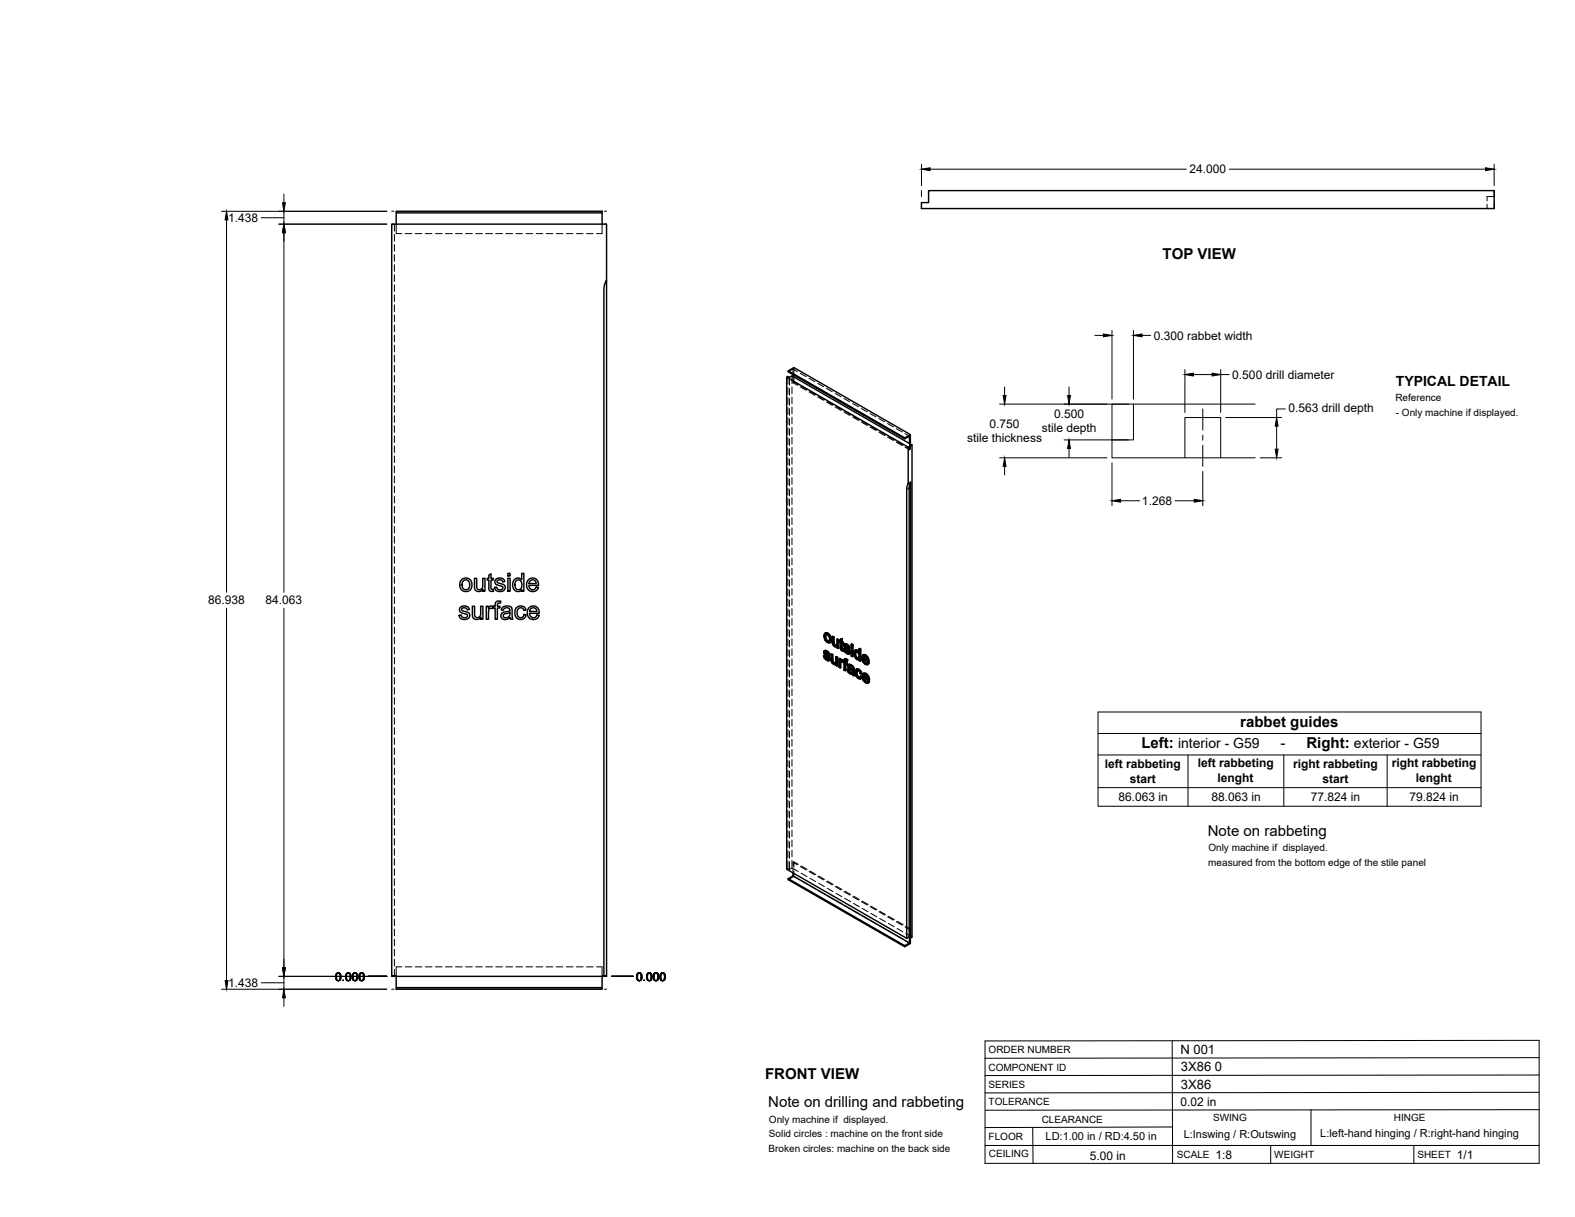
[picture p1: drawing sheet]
<svg xmlns="http://www.w3.org/2000/svg" width="559mm" height="432mm" viewBox="0 0 559 432" stroke-linecap="round" stroke-linejoin="round" font-family="sans-serif">
<!-- layer: Visible -->
<g fill="none" stroke="#000" stroke-width=".51">
<path d="M140.6 75.5v4M213.6 75.5h-73v-.5h73v4.5M329.5 67.6h200.6v6.4h-203.2v-2.1h2.6zM215.2 99.3v247.1h-1v-243.5l.4-2.2zM215.2 99.3v-19.8h-76.2v266.9h75.2M279.1 133.8l.4-.2 .6 .3 .9-.5 42.6 24.5v174.6l-.5 .2M279.7 131.6l2-1.2 41.3 23.8M281.3 132.9v.7M321 155.4l-41.3-23.8v.3l41.3 23.8M323 154.2l-2 1.2v.3l1.7-1v2.7M323 154.2v3.4M323.6 157.9l-1.4 .8"/>
<path d="M322.2 171.6v-12.9l-43.1-24.9v174.6l42.6 24.5M322.2 171.6l-.5 2v159.3M323.1 171.1l-.5 2v159.3l-.9 .5M323.1 171.1v161.6l-.5-.3M323.1 171.1l-.9 .5M163.3 215.5l1.4-.5a1.58 1.58 0 0 1 1.8 1.3l-.7 .1a1.03 1.03 0 0 0-1-.8 1.03 1.03 0 0 0-1 .8l2.1 .9a1.42 1.42 0 0 1 .6 1.8 1.42 1.42 0 0 1-1.8 .7l-1-.2-.6-.6-.2-.7 .7-.1a1.09 1.09 0 0 0 1.1 1 1.09 1.09 0 0 0 1.1-1l-1.8-.7a1.19 1.19 0 0 1-.7-2zM163.8 205.6l1-.5a2.32 2.32 0 0 1 2.6 3 2.32 2.32 0 0 1-3.8 1.1l-.4-1.1a2.74 2.74 0 0 1 .6-2.5zM164.3 206.2l1.3-.4 .9 .7 .1 1.7-.8 .9h-1.1l-.6-.6-.2-1.4zM167.6 215.1h.8v2.6a1.14 1.14 0 0 0 1.1 1.4 1.14 1.14 0 0 0 1-1.5v-2.5h.8v4.6h-.7v-.7a1.63 1.63 0 0 1-1.9 .8 1.63 1.63 0 0 1-1.1-1.8zM168.3 205.2h.8v2.6a1.14 1.14 0 0 0 1.2 1.4 1.14 1.14 0 0 0 1-1.5v-2.5h.8v4.6h-.7v-.7a1.63 1.63 0 0 1-2 .8 1.63 1.63 0 0 1-1.1-1.9zM172.5 215.1h.7v.7a1.1 1.1 0 0 1 1.8-.6l.7-.1v-.5a1.33 1.33 0 0 1 .6-1.3 1.33 1.33 0 0 1 1.4 0l-.1 .7a.71 .71 0 0 0-.8 0 .71 .71 0 0 0-.3 .7v.4h.9v.6h-.9v4h-.8v-4h-.7v-.4l-.2 .7a1.02 1.02 0 0 0-1.2 .1 1.02 1.02 0 0 0-.3 1.2v2.4h-.8zM173.4 204l.8-.4v1.6h.8v.6h-.8v3.1l.8 .2 .1 .7h-.6a1 1 0 0 1-1.1-1.4v-2.6h-.5v-.6h.5z"/>
<path d="M175.8 205.7l1.5-.6a1.58 1.58 0 0 1 1.8 1.3l-.8 .1a.99 .99 0 0 0-1-.8 .99 .99 0 0 0-.9 .8l2.7 1.3a1.69 1.69 0 0 1-.5 1.9 1.69 1.69 0 0 1-2 .1l-.6-.3-.5-.8v-.3l.7-.1a1.08 1.08 0 0 0 1.1 1 1.08 1.08 0 0 0 1.1-1.1l-2-.7a1.16 1.16 0 0 1-.6-1.8zM178.2 215.6l.7-.4 1-.2 1.5 .5 .5 4.2h-.8l-.1-.6a1.77 1.77 0 0 1-2 .8 1.77 1.77 0 0 1-1.3-1.7l.7-.9 1.6-.3a.68 .68 0 0 0 .9-.7 .68 .68 0 0 0-.9-.6 1.12 1.12 0 0 0-1.4 .8l-.8-.1zM178.7 218l2-.6a1.19 1.19 0 0 1-.6 1.7 1.19 1.19 0 0 1-1.6-.8zM180.2 205.2h.8v4.6h-.8zM180.2 203.4h.8v.9h-.8zM182.5 205.7a1.73 1.73 0 0 1 2.6 0v-2.3h.8v6.4h-.8v-.6a1.89 1.89 0 0 1-2.3 .4 1.89 1.89 0 0 1-.9-2.1zM183.1 206.1l.5-.3a1.86 1.86 0 0 1 1.6 1.4 1.86 1.86 0 0 1-.7 1.9l-.2 .1a1.78 1.78 0 0 1-1.7-1.2 1.78 1.78 0 0 1 .5-1.9zM183.3 215.6v-.1a1.94 1.94 0 0 1 3.3 1l-.8 .1a1.29 1.29 0 0 0-1.7-.8 1.29 1.29 0 0 0-.6 1.8l.1 .8 .7 .7a1.18 1.18 0 0 0 1.6-1.1l.8 .1-.4 .9a2.1 2.1 0 0 1-2.6 .6 2.1 2.1 0 0 1-1-2.5zM187.4 205.7a2.14 2.14 0 0 1 2.6-.4 2.14 2.14 0 0 1 1.1 2.4h-3.5l.2 .7a1.29 1.29 0 0 0 1.3 .9 1.29 1.29 0 0 0 1.1-1l.9 .1-.5 .9a2.34 2.34 0 0 1-3.2-.1 2.34 2.34 0 0 1-.2-3.2zM187.7 215.6a2.13 2.13 0 0 1 2.5-.4 2.13 2.13 0 0 1 1.1 2.4h-3.4l.1 .8a1.29 1.29 0 0 0 1.3 .8 1.29 1.29 0 0 0 1.2-1l.8 .1-.6 1-.9 .5a2.42 2.42 0 0 1-2.6-1.3 2.42 2.42 0 0 1 .5-2.9zM188.1 206.1l1.2-.3a1.23 1.23 0 0 1 .9 1.3h-2.5zM188.2 216.1l.7-.4 .9 .1 .5 .5 .2 .7h-2.6z"/>
<path d="M292.2 232.7l.4 .2M292.5 230.9l.9 .1M292.6 232.9l.2-.2 .2 .6-.2 .1zM292.7 231.6l.4 .3M292.7 231.8l1.5 1.1M292.7 224.7h1.1zM292.7 224.7l-.3 .4-.1 1 .8 1.5a.98 .98 0 0 0 1.5 .3M292.8 230.8l-.4 .2M292.8 225.9l.2 1M292.8 233.4l.5 .5 .6-.1M292.8 230.9l.6 .1 .6 .4M292.8 232.7l-.4-.2a1.18 1.18 0 0 0 .5 1.5l.7 .4 .6-.1"/>
<path d="M292.9 232l1.5 1.3M292.9 231.4v.1M292.9 231.7l-.2-.3 .7 .2 .4 .7 .4 .2M293 226.9l.2-.1 .6 .6-.3 .1zM293 233.3l.5 .4M293.1 230.8l-.8 .3v.6l1.5 1.7-.1 .6M293.2 225.1l-.2 .7M293.2 231.1l.5 .4 .3-.1 .3 .4M293.2 226.8l-.2-.9a.5 .5 0 0 1 .1-.8 .5 .5 0 0 1 .7 .4l.5 .8v.9l-.2 .4-.6-.1M293.3 233.9l.4 .1M293.5 224.8l.9 .9 .2-.1 .4 1.3M293.7 231.5l.4 .5 .2-.2 .1 .6-.2 .1-.1-.5"/>
<path d="M293.8 227.4l.3 .1M293.8 224.7l.8 .9M293.8 234h-.1M293.9 233l.3 .4 .2-.1 .2 .5M294.2 233.4l.1 .5 .3-.1-.2 .4M294.3 233.9l-.1 .4 .2-.1-.3 .2M294.4 225.7l.3 1.3 .3-.1-.2 .8M294.7 227l-.1 .9 .2-.2-.4 .3M294.9 232.1l.6 .1v2.3M295.3 225.9l.6 .1 .1 2.2M295.3 232.4v2.1h.2l.2 .4M295.3 234.6l.2 .4 .2-.1 .3 .3"/>
<path d="M295.5 235l.3 .3h.6M295.5 232.2l-.6-.1v2.6l.7 .9 .5 .2 .5-.1M295.7 226.1v2.2l.3-.1 .1 .4M295.7 228.3l.2 .4 .2-.1 .4 .3M295.8 235.3l.4 .1M295.9 228.7l.3 .4 .6-.1-.2 .2M295.9 226l-.6-.1v2.5l.7 1 .5 .2 .5-.2M296.2 229.1l.4 .1M296.4 235.3l-.2 .1M296.4 235.2l-.2 .2M296.5 233.1l.7 .1v3l-.3 .1v-3M296.6 235.7v.4l.3 .2"/>
<path d="M296.6 235.7l-.2 .1M296.9 226.8l.7 .1v3.1l-.2 .1v-3M297 229.4v.5l.4 .2M297 229.4l-.2 .1M297.2 233.2l-.7-.1-.1 2.1M297.6 226.9l-.7-.1v1.9l-.3 .5M297.6 233.7l1.6 .7M298 233.9v.5l.8-.3M298.2 234.8l.1 2.1-.2 .1v-1.6M298.2 227.3h-.4v.4l.4 .2v2.4l.6 .6h.5v-.4h-.5M298.2 226.8l.6-.2v1M298.3 233.8l-.7-.1v3l.5 .3"/>
<path d="M298.4 234.7h.1M298.5 234l-.3 .2M298.6 226.7v1.1l.7 .1M298.6 227.8l.7 .1-.3 .5v-.4M298.6 234.2l.4 .4M298.6 230.2l.5 .2M298.7 230.4l.6 .1M298.8 226.6l-.6 .2v.7l-.4-.2M298.8 228.3v1.8M298.9 235l-.6-.3v.6M299 228.4l-.4-.2v2h.3M299 230.6l.1 .5"/>
<path d="M299 234.5v.4l.4 .2v2.6l.5 .3M299 234.7l-.1 .3M299 234.9l-.1 .1M299.3 230.3l.4 .2M299.7 228.5l.8 .1M299.7 233.8h.7l.4 .3M299.7 230.5l.3-.2 .1 .6-.2 .1zM299.8 229.2l.4 .3M299.8 229.4l1.5 1.1M299.9 235l.7 .2-.2 .5v-.4M299.9 228.4l-.3 .2M299.9 233.7l-.3 .1"/>
<path d="M299.9 231l.5 .5h.6M299.9 228.5l.6 .1 .6 .4M300 230.3h-.7l.5 1.1 .8 .6 .7-.1M300 229.7l1.6 1.2M300 229v.1M300.1 229.3l-.3-.2 .7 .1 .4 .8 .4 .1M300.1 235.5v2.4l-.2 .1v-2.6l.5 .3M300.1 234.4v.5M300.1 233.9l.4 .3 .3-.1-.3 .5v-.4M300.1 230.9l.5 .5M300.2 228.4l-.6 .2-.2 .6 .3 .7 1.2 1.1-.1 .6M300.3 228.7l.5 .4 .3-.1 .3 .5"/>
<path d="M300.4 233.8l-.8 .1-.2 .8-.4-.2h.4M300.4 231.5l.4 .1M300.5 234.6a.31 .31 0 0 0-.4-.3 .31 .31 0 0 0-.2 .4v.3l.7 .2M300.8 229.1l.4 .5 .3-.1 .1 .5-.3 .1-.1-.5M300.9 237.1l.5-.1 1 .3M300.9 231.6h-.1M301 237.9l.2 .4 .2-.1 .4 .3M301.1 230.6l.2 .5 .3-.2 .1 .5M301.1 237.7l.3 .5M301.1 237l-.3 .2M301.2 238.3l.4 .4h.6M301.2 237.6l-.1 .1"/>
<path d="M301.2 235.8l.8 .1 .6 .4M301.3 237.6l.3 .1a.61 .61 0 0 1 .7 .2 .61 .61 0 0 1 0 .7l-.3 .2M301.3 237.6l-.2 .1M301.3 237.6v.1M301.3 231.1l.1 .4 .3-.1-.2 .4M301.4 236.3l-.3 .3a.8 .8 0 0 1 .9-.1 .8 .8 0 0 1 .4 1l-1.2-.4M301.4 237l-.7 .3v1l.9 .8h.8l.1 .4 .5 .3M301.4 231.5l-.1 .4 .2-.1-.3 .3M301.5 235.7l-.6 .2M301.6 238.7h.7M301.8 236.1l1.1 .6M302 229.7l.6 .1z"/>
<path d="M302 228.6l.6 .1zM302 229.7v3l.4 .3M302 228.6v.6l.4 .2M302 235.9l-.5-.2-.6 .2-.3 .4 .5 .3M302.3 236.5l.4 .4 .2-.2 .1 .5M302.6 229.8v3.1l-.2 .1v-3M302.6 228.7v.6l-.2 .1v-.6M302.7 236.9l.1 .4 .2-.1 .1 2M302.8 237.3v1.9h.3l.1 .4-.2 .2-.1-.4M303.4 232.1l.2 .9M303.4 230.7h.8l.5 .4M303.6 231.3l.7 .2 .4 .8v1.1l-.3 .3-.3-.1"/>
<path d="M303.6 231.3l-.2 .8 .2-.2 .2 1M303.6 233l.2-.1 .5 .6-.2 .1zM303.6 231.2v.1M303.7 230.6l-.4 .2M303.8 231.2l-.2 .7M303.8 238.8l.2 1 .2-.2 .6 .6M303.9 237.4l.9 .1 .7 .6M304 239.8l.5 .5h.6M304 230.8l.7 .4M304.2 237.3l-.5 .2M304.2 238l-.2 .7M304.2 230.7l-.5-.1a1.94 1.94 0 0 0 0 3.1 .73 .73 0 0 0 1.1 .3"/>
<path d="M304.3 233.5l.3 .1M304.5 237.6l.7 .7 .3-.2 .3 1-.2 .1-.4-.9M304.7 230.2l.7 .1v4.2l-.2 .1v-4.2M304.8 237.5l-.9-.1a2.17 2.17 0 0 0 .9 3.5h.5M304.8 234v.4l.4 .2M304.8 234l-.2 .1M305.2 240l.4 .3M305.4 230.3l-.4-.3-.3 .2v1.5l-.3-.5M305.6 239.2l-.4-.2-.4-.8-.6-.2a.44 .44 0 0 0-.3 .3 .44 .44 0 0 0 .2 .5l.1 .8M306.1 232.4h1.1l.8 .9M306.2 239h1.1l.9 .9M306.2 233.4l1.5 .8-.5-1a.52 .52 0 0 0-.6-.4 .52 .52 0 0 0-.4 .6l.2-.1 1.2 .6"/>
<path d="M306.3 239.9l1.5 .9-.4-1.1a.53 .53 0 0 0-.6-.3 .53 .53 0 0 0-.5 .5l.3-.1 1.2 .7M306.4 233.9l.2 .6M306.4 234.7l.6 .6 .6-.1M306.6 232.9l-.2 .4M306.7 239.4l-.1 .4M306.9 232.5l.9 .9 .2-.1 .4 1.3M307 235.3l.4 .1M307.1 239.1l.8 .9 .3-.1 .3 1.3M307.2 232.4l-.7-.2-.6 .4v1.8l.6 .9 .9 .6h.3l.6-.7M307.3 239l-.6-.2-.7 .4v1.7l.6 .9 .8 .6h.5l.6-.6M307.5 235.3l-.1 .1M307.7 235l.4 .4"/>
<path d="M307.8 233.4l.3 1.4 .3-.2-.3 .2M307.9 240l.4 1.3 .2-.1-.2 .1M308.1 234.9l-1.9-1.1 .2 .9 .2-.2 .6 .6M308.3 235.2l-.5 .6M308.3 235.2l-.4-.3-.5 .5M305.6 240.3l.3-.1-.6 .7zM305.9 240.2l-.5-.4-.4 .6-.5-.1M306.6 241.3l.5 .5h.6M306.6 240.5l.2 .6M307.1 241.8l.4 .1M307.6 241.9h-.1M307.8 241.6l.5 .3"/>
<path d="M308.3 241.5l-2-1.2 .3 1 .2-.2 .5 .6M308.5 241.8l-.5 .6M308.5 241.8l-.5-.3-.5 .4M281.3 309.7v1.1l-1.6 .9v.4l41.3 23.8v-.4l-41.3-23.8M281.3 310.8l41.4 23.8-1.7 .9M322.7 332.5v2.1M323 332.7v2.1l-2 1.1M140.6 346.4v4.6h73v-.6h-73M213.6 346.4v4"/>
</g>
<!-- layer: Hidden -->
<g fill="none" stroke="#000" stroke-width=".35">
<path d="M139.9 79.5v2.5M140.6 79.5v3.4h2M213.6 79.5v3.4h-2M527.6 72.5v1.5M530.1 69.7h-2.5v1.6M139.9 83.2v2.4M139.9 86.8v2.3M139.9 90.3v2.4M139.9 93.9v2.4M139.9 97.5v2.4M143.7 82.9h2.4M147.3 82.9h2.4"/>
<path d="M150.9 82.9h2.4M154.5 82.9h2.3M158 82.9h2.4M161.6 82.9h2.4M165.2 82.9h2.4M168.8 82.9h2.3M172.3 82.9h2.4M175.9 82.9h2.4M179.5 82.9h2.4M183 82.9h2.4M186.6 82.9h2.4M190.2 82.9h2.4"/>
<path d="M193.8 82.9h2.4M197.3 82.9h2.4M200.9 82.9h2.4M204.5 82.9h2.4M208 82.9h2.4M139.9 101v2.4M139.9 104.6v2.4M139.9 108.2v2.4M139.9 111.8v2.4M139.9 115.3v2.4M139.9 118.9v2.4M139.9 122.5v2.4"/>
<path d="M139.9 126v2.4M139.9 129.6v2.4M139.9 133.2v2.4M139.9 136.8v2.3M279.5 133.6v2.7M279.5 137.5v2.4M280.1 133.9v2.7M280.1 137.8v2.4M281 133.4v2.7M281 137.3v2.4M281.3 131v1.9M281.3 133.6v2.2"/>
<path d="M281.3 131l-1.6 .9M281.3 131l1.6 .9M281.7 135.6l-.4 .2 1.6 .9M281.7 130.4v2M281.7 133.6v2M281.7 135.6l1.5 .9M284 132.5l2 1.1M284 137.3l2 1.2M284.3 137.1l2 1.2M287 134.2l2.1 1.2M287 139.1l2.1 1.2M287.4 138.9l2 1.2"/>
<path d="M290.2 136l2 1.2M293.2 137.8l2.1 1.2M296.3 139.6l2.1 1.2M139.9 140.3v2.4M139.9 143.9v2.4M139.9 147.5v2.4M139.9 151v2.4M139.9 154.6v2.4M139.9 158.2v2.4M279.5 141.1v2.4M279.5 144.7v2.3M279.5 148.2v2.4"/>
<path d="M279.5 151.8v2.4M279.5 155.4v2.4M279.5 159v2.3M280.1 141.4v2.4M280.1 145v2.4M280.1 148.5v2.4M280.1 152.1v2.4M280.1 155.7v2.4M280.1 159.3v2.3M281 140.9v2.4M281 144.5v2.3M281 148v2.4"/>
<path d="M281 151.6v2.4M281 155.2v2.3M281 158.8v2.3M290.2 140.8l2 1.2M290.5 140.7l2 1.2M293.2 142.6l2.1 1.2M293.6 142.5l2 1.1M296.3 144.4l2.1 1.2M296.7 144.2l2 1.2M299.4 141.4l2.1 1.2M299.4 146.2l2.1 1.2M299.8 146l2 1.2"/>
<path d="M302.5 143.2l2.1 1.2M302.5 148l2.1 1.2M302.9 147.8l2 1.2M305.6 144.9l2.1 1.2M305.6 149.8l2.1 1.2M305.9 149.6l2.1 1.2M308.7 146.7l2.1 1.2M308.7 151.6l2.1 1.1M309 151.4l2.1 1.1M311.8 148.5l2.1 1.2M311.8 153.3l2.1 1.2M312.1 153.1l2.1 1.2"/>
<path d="M314.9 150.3l2.1 1.2M314.9 155.1l2.1 1.2M315.2 154.9l2.1 1.2M318 152.1l2.1 1.2M318 156.9l2.1 1.2M318.3 156.7l2.1 1.2M321.1 153.9l1.6 .8M321.1 158.7l1.6 .9M321.4 158.5l1.6 .9M322.7 157.4v2.2l.3-.2v-1.8M139.9 161.8v2.3M139.9 165.3v2.4"/>
<path d="M139.9 168.9v2.4M139.9 172.5v2.4M139.9 176.1v2.3M139.9 179.6v2.4M279.5 162.5v2.4M279.5 166.1v2.4M279.5 169.7v2.3M279.5 173.2v2.4M279.5 176.8v2.4M280.1 162.8v2.4M280.1 166.4v2.4M280.1 170v2.4"/>
<path d="M280.1 173.5v2.4M280.1 177.1v2.4M281 162.3v2.4M281 165.9v2.4M281 169.5v2.4M281 173v2.4M281 176.6v2.4M139.9 183.2v2.4M139.9 186.8v2.3M139.9 190.4v2.3M139.9 193.9v2.4M139.9 197.5v2.4"/>
<path d="M279.5 180.4v2.4M279.5 184v2.3M279.5 187.5v2.4M279.5 191.1v2.4M279.5 194.7v2.4M279.5 198.2v2.4M280.1 180.7v2.4M280.1 184.3v2.3M280.1 187.8v2.4M280.1 191.4v2.4M280.1 195v2.4M280.1 198.6v2.3"/>
<path d="M281 180.2v2.4M281 183.7v2.4M281 187.3v2.4M281 190.9v2.4M281 194.5v2.4M281 198v2.4M139.9 201.1v2.3M139.9 204.6v2.4M139.9 208.2v2.4M139.9 211.8v2.4M139.9 215.3v2.4M139.9 218.9v2.4"/>
<path d="M279.5 201.8v2.4M279.5 205.4v2.4M279.5 209v2.3M279.5 212.5v2.4M279.5 216.1v2.4M279.5 219.7v2.4M280.1 202.1v2.4M280.1 205.7v2.4M280.1 209.3v2.4M280.1 212.9v2.3M280.1 216.4v2.4M280.1 220v2.4"/>
<path d="M281 201.6v2.4M281 205.2v2.4M281 208.8v2.3M281 212.3v2.4M281 215.9v2.4M281 219.5v2.3M139.9 222.5v2.4M139.9 226.1v2.4M139.9 229.6v2.4M139.9 233.2v2.4M139.9 236.8v2.4M279.5 223.2v2.4"/>
<path d="M279.5 226.8v2.4M279.5 230.4v2.4M279.5 234v2.3M279.5 237.6v2.3M280.1 223.6v2.4M280.1 227.1v2.4M280.1 230.7v2.4M280.1 234.3v2.4M280.1 237.8v2.4M281 223.1v2.3M281 226.6v2.4M281 230.2v2.4"/>
<path d="M281 233.8v2.3M281 237.3v2.4M292.4 232.5l.3 1-.2 .1M292.5 231.3l.1 .4-.3 .2M292.5 230.9l-.3 .5M292.5 225.6l.4 1.3-.2 .1M292.6 231.7l.2 .5-.2 .1M292.7 230.8l-.4 .3M292.7 233.5l.8 .6-.2 .2M292.8 232.2l1.1 1-.1 .2M292.9 226.9l.9 .9-.3 .1M292.9 224.5l-.6 1.2"/>
<path d="M293 231.3l-.1 .1M293 231.3l.5 .1-.3 .1M293.2 225.1l-.2 .1M293.2 225.1h.6l-.3 .1M293.5 231.4l.4 .4-.3 .1M293.5 234.1l.5 .2-.2 .2M293.8 225.1l.5 .5-.2 .2M293.8 227.8l.6 .2-.2 .1M293.9 233.8h.1M293.9 231.8l.1 .4-.2 .1M294 233.3l.1 .3-.2 .1M294 233.8l-.2 .2"/>
<path d="M294 232.2l.4 .2M294.1 233.6l-.1 .2M294.3 234.3h-.3M294.3 227.4l-.2 .1M294.3 225.7l.2 1-.2 .1M294.5 226.7l-.4 .9M294.6 227.9l-.2 .1M295.1 232v2.3l-.2 .2M295.1 234.3l.1 .5-.2 .1M295.2 234.8l.3 .4-.2 .2M295.5 225.7v2.4l-.2 .1M295.5 228.1l.2 .5-.3 .1"/>
<path d="M295.5 235.2l.5 .4-.3 .1M295.7 228.6l.3 .4-.3 .1M296 229l.4 .3-.3 .1M296 235.6l.8-.1-.2 .2M296.4 229.3h.8l-.2 .1M296.4 235.3h.1M296.5 235.2l-.2 .2M296.6 235.6v.1M296.7 235.1l-.3 .2M296.7 232.9v1.9l-.3 .4M296.8 235.5l-.2 .6M296.8 236l.4 .2"/>
<path d="M296.8 229h.1M297 229l-.3 .1M297.1 228.9l-.3 .1M297.2 226.7v1.8l-.3 .5M297.2 229.3l-.2 .6M297.2 229.7l.4 .3M297.9 233.6v3l-.3 .1M297.9 236.6l.4 .3M298 227.6l.4 .2-.2 .1M298 227.2l-.2 .5M298.2 227.3l.2 .1M298.3 234.2v.1"/>
<path d="M298.4 227.8v2.3l-.2 .2M298.4 226.7l-.2 .8M298.4 230.1l.2 .4-.2 .1M298.5 234l-.5 .4M298.5 234.6l-.1 .1M298.5 234.5l.3 .1-.2 .1M298.6 228.2l.2-.2v.3M298.6 230.5l.4 .3-.2 .1M298.8 234.6l.3 .3M298.8 228l.5 .3M299 230.8l.3 .1M299 234.7l.3-.2-.2 .4"/>
<path d="M299.1 234.9h-.1M299.2 234.4l.1 .1M299.3 234.8l.4 .2-.3 .1M299.3 234.5l-.3 .4M299.3 234.4l-.3 .2M299.4 234.5l.3 .1M299.5 230.2l.3 .9-.2 .1M299.6 228.9l.1 .4-.3 .2M299.7 235v2.6l-.3 .1M299.7 228.6l-.3 .4M299.7 237.6l.4 .3M299.7 229.3l.3 .5-.3 .1"/>
<path d="M299.7 233.9v.7l-.3 .1M299.8 228.5l-.4 .2M299.8 233.7l-.3 .3M299.8 231.1l.8 .7-.2 .1M299.9 235.4l.2-.1v.2M300 234.4h.1M300 229.8l1.1 1.1-.2 .1M300.1 235.3l.5 .3M300.1 228.9l-.1 .1M300.1 228.9l.5 .1-.2 .2M300.2 234.3h.3l-.3 .2M300.5 234.3l.2 .2"/>
<path d="M300.6 229l.4 .4-.3 .1M300.6 231.8l.6 .2-.3 .1M300.8 237.5l.2 .7-.2 .2M300.9 237.1l-.3 .5M300.9 236.2l.4 .3M301 229.4l.1 .4-.2 .2M301 237l-.3 .3M301 238.2l.7 .7-.2 .1M301.1 235.8l-.5 .5M301.1 231.5h-.1M301.1 231.5l-.2 .1 .2-.1M301.1 230.9l.1 .3-.2 .2"/>
<path d="M301.1 235.7l-.3 .2M301.1 229.8l.5 .2M301.2 231.2l-.1 .3M301.3 236.3l.2-.1-.1 .1M301.3 237.5h.2zM301.3 237.5l-.1 .1M301.4 237.5l-.2 .1M301.4 231.9l-.2 .1M301.5 237.5l1.1 .3-.2 .1M301.5 236.2l.5 .1-.2 .1M301.7 238.9l.5 .1-.3 .2M302 236.3l.5 .5-.2 .1"/>
<path d="M302.2 239h.4l-.2 .1M302.2 229.6v3l-.2 .1M302.2 228.5v.5l-.2 .2M302.2 232.6l.4 .3M302.2 229l.4 .3M302.4 237.3l.2 .1M302.4 238.6l-.2 .1M302.5 236.8l.1 .5-.2 .1M302.5 238.5l-.2 .2M302.6 237.8l-.3 .8M302.6 237.3l-.2 .2M302.6 239l.1 .4-.2 .1"/>
<path d="M302.7 239.4l.5 .2M303.1 231.6l.2 1-.2 .1M303.3 230.9l-.4 .9M303.3 232.6l.4 .7-.2 .2M303.5 230.7l-.4 .3M303.6 238.4l.3 1.4-.2 .1M303.7 233.3l.6 .6-.3 .1M303.7 237.6l-.3 .9M303.8 231.2h.5l-.2 .1M303.8 231.2h-.2M303.8 231.2h.1M303.9 239.8l.9 .8-.3 .2"/>
<path d="M303.9 237.4l-.4 .4M304.2 238h-.2M304.2 237.9h.6l-.2 .2M304.3 233.9l.7-.1-.2 .2M304.3 231.2l.5 .5-.2 .2M304.7 231.2l.3 .3M304.8 237.9l.4 .4-.3 .1M304.8 233.5l-.2 .1M304.8 231.7l.2 1.1-.2 .1M305 230v1.5l-.3 .2M305 233.8l-.2 .6M305 234.2l.4 .3"/>
<path d="M305 232.8l-.4 .8M305.2 238.3l.2 .6-.2 .1M305.4 238.9l.4 .2M305.4 239.8l-.4 .6M305.9 233.3l.4 1.3-.2 .2M306.1 239.9l.3 1.3-.2 .1M306.2 233.8l.2-.1v.2M306.3 234.6l.9 .9-.2 .2M306.3 232.3l-.6 1.1M306.4 233.7l2 1.1M306.4 238.9l-.5 1.1M306.6 232.9h-.2"/>
<path d="M306.7 232.7l.5 .1-.2 .1M306.7 239.4h-.1M306.8 239.3l.5 .1-.2 .1M307.2 232.8l.5 .6-.2 .2M307.2 235.5l.7 .2-.2 .2M307.3 239.4l.5 .5-.2 .2M307.6 235.2h.1M307.6 235.2l-.1 .1M307.6 233.9l.3 .2M307.7 235.2l-.3 .1M307.7 233.4l.2 .7-.2 .1M307.8 240l.2 .6-.2 .2"/>
<path d="M307.9 234.9l-.3 .3M308 235.7h-.1M139.9 240.3v2.4M139.9 243.9v2.4M139.9 247.5v2.4M139.9 251.1v2.3M139.9 254.6v2.4M139.9 258.2v2.4M279.5 241.1v2.4M279.5 244.7v2.4M279.5 248.3v2.3M279.5 251.8v2.4"/>
<path d="M279.5 255.4v2.4M279.5 259v2.4M280.1 241.4v2.4M280.1 245v2.4M280.1 248.6v2.4M280.1 252.1v2.4M280.1 255.7v2.4M280.1 259.3v2.4M281 240.9v2.4M281 244.5v2.4M281 248.1v2.3M281 251.6v2.4"/>
<path d="M281 255.2v2.4M281 258.8v2.4M304.8 240.6l.7 .2M305.2 240.3h-.1M306.3 240.3l.3-.1v.3M306.4 241.2l.9 .9-.2 .2M306.6 240.2l1.9 1.1M307.3 242.1l.8 .2-.3 .1M307.7 241.8h.1M307.8 240.5l.2 .1M307.8 241.7l-.1 .1M308 241.5l-.3 .3"/>
<path d="M308.2 242.2l-.1 .1M139.9 261.8v2.4M139.9 265.4v2.3M139.9 268.9v2.4M139.9 272.5v2.4M139.9 276.1v2.3M139.9 279.7v2.3M279.5 262.6v2.3M279.5 266.1v2.4M279.5 269.7v2.4M279.5 273.3v2.4M279.5 276.8v2.4"/>
<path d="M280.1 262.9v2.3M280.1 266.4v2.4M280.1 270v2.4M280.1 273.6v2.3M280.1 277.2v2.3M281 262.3v2.4M281 265.9v2.4M281 269.5v2.4M281 273.1v2.3M281 276.6v2.4M139.9 283.2v2.4M139.9 286.8v2.4"/>
<path d="M139.9 290.4v2.3M139.9 293.9v2.4M139.9 297.5v2.4M279.5 280.4v2.4M279.5 284v2.4M279.5 287.5v2.4M279.5 291.1v2.4M279.5 294.7v2.4M279.5 298.3v2.4M280.1 280.7v2.4M280.1 284.3v2.4M280.1 287.9v2.3"/>
<path d="M280.1 291.4v2.4M280.1 295v2.4M280.1 298.6v2.4M281 280.2v2.4M281 283.8v2.4M281 287.4v2.3M281 290.9v2.4M281 294.5v2.4M281 298.1v2.3M139.9 301.1v2.4M139.9 304.7v2.3M139.9 308.2v2.4"/>
<path d="M139.9 311.8v2.4M139.9 315.4v2.4M139.9 318.9v2.4M279.5 308.2l.6 .3M279.5 301.8v2.4M279.5 305.4v2.8M279.5 308.2l-.4 .2M280.1 305.7v2.8l.9-.5M280.1 302.2v2.3M281 301.6v2.4M281 305.2v2.8M281 308l2.2 1.2"/>
<path d="M281.3 307.2v-1.2l.4-.2v2M281.3 308.4v1.3M281.3 306l1.6 .9M281.7 311l-2 1.1M281.7 309v2M281.7 305.8l1.5 .9M281.7 311l1.5 .9M284 307.4l2 1.3M284.2 309.8l2.1 1.2M284.3 307.3l2 1.2M284.3 312.5l2 1.1M287 309.2l2.1 1.2"/>
<path d="M287.3 311.6l2.1 1.2M287.4 309.1l2 1.1M287.4 314.2l2 1.2M290.2 311l2 1.2M290.4 313.4l2.1 1.2M290.5 310.8l2 1.2M290.5 316l2 1.2M293.2 312.8l2.1 1.2M293.5 315.2l2.1 1.2M293.6 312.6l2 1.2M293.6 317.8l2 1.2M296.3 314.6l2.1 1.2"/>
<path d="M296.6 316.9l2.1 1.2M296.7 314.4l2 1.2M296.7 319.6l2 1.2M299.4 316.4l2.1 1.2M299.7 318.7l2.1 1.2M299.8 316.2l2 1.2M302.5 318.2l2.1 1.1M302.9 318l2 1.2M305.6 319.9l2.1 1.2M305.9 319.7l2.1 1.2M139.9 322.5v2.4M139.9 326.1v2.4"/>
<path d="M139.9 329.6v2.4M139.9 333.2v2.4M139.9 336.8v2.4M299.8 321.4l2 1.2M302.8 320.5l2.1 1.2M302.9 323.2l2 1.1M305.9 322.3l2.1 1.2M305.9 325l2.1 1.1M308.7 321.7l2.1 1.2M309 324.1l2.1 1.2M309 321.5l2.1 1.2M309 326.7l2.1 1.2"/>
<path d="M311.8 323.5l2.1 1.2M312.1 325.9l2.1 1.1M312.1 323.3l2.1 1.2M312.1 328.5l2.1 1.2M314.9 325.3l2.1 1.2M315.2 327.6l2 1.2M315.2 325.1l2.1 1.2M315.2 330.3l2.1 1.2M318 327.1l2.1 1.2M318.3 329.4l2 1.2M318.3 326.9l2.1 1.2M318.3 332.1l2.1 1.2"/>
<path d="M321.1 328.8l1.6 1 .3-.2M321.4 331.2l2.2 1.3M321.4 328.7l1.6 .9M321.4 333.9l1.6 .9M322.7 329.8v2.7M323 329.6v3.1M139.9 340.4v2.4M139.9 343.9v2.5M142.6 343h-2v3.4M143.7 343h2.4M147.3 343h2.4M150.9 343h2.4"/>
<path d="M154.5 343h2.3M158 343h2.4M161.6 343h2.4M165.2 343h2.4M168.8 343h2.3M172.3 343h2.4M175.9 343h2.4M179.5 343h2.4M183 343h2.4M186.6 343h2.4M190.2 343h2.4M193.8 343h2.4"/>
<path d="M197.3 343h2.4M200.9 343h2.4M204.5 343h2.4M208 343h2.4M211.6 343h2v3.4"/>
</g>
<!-- layer: Reference -->
<g fill="none" stroke="#000" stroke-width=".35">
<path d="M139 75h.8M139.8 79.5h-.8v.8M214.4 79.5h.8v.8M214.4 75h.8M326.9 67.6v2.1M326.9 71.9v2.1M530.1 67.6v2.1M530.1 71.9v2.1M402.1 143.4v12.7h-7.6M445.3 143.4h-50.8v19h50.8M420.4 162.4v-14.3h12.7v14.3M139 345.6v.8h.8"/>
<path d="M139 346.4h1.6zM139 351h.8M213.6 346.4h1.6zM214.4 351h.8M215.2 345.6v.8h-.8"/>
</g>
<!-- layer: Hidden Narrow -->
<path d="M293.5 232.8l-.2 .1M295.1 233.8l-.2 .2M295.5 227.6l-.2 .1M296.7 234.5l-.2 .2M297.2 228.3l-.3 .1M298.4 229.5l-.2 .2M299.7 234.3l-.3 .1M300.6 230.4l-.2 .2M301.9 237.6l-.3 .1M302.6 238l-.2 .1" fill="none" stroke="#000" stroke-width=".35"/>
<!-- layer: Visible Narrow -->
<path d="M322.6 173.1l-.9 .6M293.5 232.3l-.2 .1M295.5 233.9l-.2 .1M295.9 227.6l-.2 .2M298.8 229.8l-.2 .1M300.1 234.6l-.2 .1M300.6 229.9l-.2 .1M301.8 237.1l-.2 .2M303 237.6l-.2 .2M303 238.3l-.2 .1" fill="none" stroke="#000" stroke-width=".35"/>
<!-- layer: Titleblock -->
<path d="M349.5 369.3l196.6-.2v43.7h-196.6zM415.9 369.3l.1 43.5M546.1 375.3l-196.6 .2M416 399.9l-66.5 .2M465.1 393.7v12.7M546.1 393.7l-196.3 .2M546.1 387.6l-196.6 .2M546.1 381.4l-196.6 .2M349.5 406.4h196.6M366.4 400l.1 12.8M450.8 406.4v6.4M501.6 406.4v6.4" fill="none" stroke="#000" stroke-width=".36"/>
<!-- layer: Custom Tables -->
<path d="M389.6 252.6h135.9v33.5h-135.9zM389.6 260.2h135.9M389.6 267.9h135.9M389.6 279.5h135.9M421.5 267.9v18.2M455.5 267.9v18.2M492.1 267.9v18.2" fill="none" stroke="#000" stroke-width=".35"/>
<!-- layer: FD_Dimensions -->
<g fill="none" stroke="#000" stroke-width=".35">
<path d="M326.9 58.3v7.6M530.1 58.3v7.6M78.6 75h58.6M80.4 78v132.1M92.7 77.3h8M99 79.5h38.2M100.7 68.9v3M100.7 75v4.5M330 60h90.9M436.1 60h91M100.7 82.6v127.5M388.4 119h3.1"/>
<path d="M394.5 117.2v24.4M402.1 117.2v24.4M405.2 119h3M356.4 137.3v3M379.3 137.3v3M420.4 131.1v15.3M423.4 132.9h6.6M433.1 131.1v15.3M433.1 132.9h3M354.6 143.4h45.8M377.5 156.1h22.9M379.3 159.1v3.1"/>
<path d="M434.9 148.1h19.8M452.9 151.2v8.2M456 145.1h-3.1v3M354.6 162.4h38.1M356.4 165.5v3M394.5 164.2v15.3M397.6 177.7h6.8M416.9 177.7h6.8M426.7 167.3v12.2M447.1 162.4h7.6M80.4 215.8v132.1M100.7 215.8v127.6"/>
<path d="M78.6 351h58.6M92.7 348.7h8M99 346.4h38.2M100.7 346.4v4.6M100.7 354v3.1M217 346.4h7.6"/>
</g>
<g fill="#000" stroke="#000" stroke-width=".35">
<path d="M326.9 60l3.1-.5v1zM527.1 59.5l3 .5-3 .5zM80.4 75l.5 3h-1zM100.2 71.9h1l-.5 3.1zM100.7 79.5l.5 3.1h-1zM391.5 118.5l3 .5-3 .5zM402.1 119l3.1-.5v1zM420.4 132.9l3-.5v1zM430 132.4l3.1 .5-3.1 .5zM355.9 140.3h1l-.5 3.1zM379.3 156.1l.5 3h-1zM378.8 140.3h1l-.5 3.1z"/>
<path d="M452.4 159.4h1.1l-.6 3zM452.9 148.1l.6 3.1h-1.1zM356.4 162.4l.5 3.1h-1zM394.5 177.7l3.1-.5v1zM423.7 177.2l3 .5-3 .5zM79.9 347.9h1l-.5 3.1zM100.2 343.4h1l-.5 3zM100.7 351l.5 3h-1z"/>
</g>
<!-- layer: Smart Centers -->
<path d="M426.7 145.1v7.5M426.7 154.4v1.8M426.7 158v7.5" fill="none" stroke="#000" stroke-width=".35"/>
<g font-size="5.3">
<text x="412.5" y="92">TOP VIEW</text>
<text x="440" y="257.8">rabbet guides</text>
<text x="404.9" y="265.4">Left: interior - G59</text>
<text x="454.3" y="265.4">-</text>
<text x="463.5" y="265.4">Right: exterior - G59</text>
<text x="428.5" y="296.6">Note on rabbeting</text>
<text x="271.4" y="382.7">FRONT VIEW</text>
<text x="272.6" y="392.9">Note on drilling and rabbeting</text>
</g>
<text font-size="5" x="495.2" y="136.9">TYPICAL DETAIL</text>
<g font-size="4.6">
<text x="418.8" y="373.8">N 001</text>
<text x="419" y="380.1">3X86 0</text>
<text x="419" y="386.2">3X86</text>
</g>
<g font-size="4.3">
<text x="422.1" y="61.5">24.000</text>
<text x="80.9" y="78.7">1.438</text>
<text x="409.3" y="120.5">0.300 rabbet width</text>
<text x="437.2" y="134.4">0.500 drill diameter</text>
<text x="374" y="148.3">0.500</text>
<text x="457.1" y="146.2">0.563 drill depth</text>
<text x="351.1" y="151.8">0.750</text>
<text x="369.7" y="153.4">stile depth</text>
<text x="343.2" y="157">stile thickness</text>
<text x="405.2" y="179.2">1.268</text>
<text x="73.9" y="214.5">86.938</text>
<text x="94.2" y="214.5">84.063</text>
<text x="392" y="272.6">left rabbeting</text>
<text x="425" y="272.2">left rabbeting</text>
<text x="458.8" y="272.6">right rabbeting</text>
<text x="493.8" y="272.2">right rabbeting</text>
<text x="400.9" y="277.7">start</text>
<text x="432" y="277.3">lenght</text>
<text x="469.2" y="277.7">start</text>
<text x="502.3" y="277.3">lenght</text>
<text x="396.8" y="284.3">86.063 in</text>
<text x="429.8" y="284.3">88.063 in</text>
<text x="465.1" y="284.3">77.824 in</text>
<text x="500.1" y="284.3">79.824 in</text>
<text x="118.9" y="347.9">0.000</text>
<text x="225.7" y="347.9">0.000</text>
<text x="80.9" y="350.2">1.438</text>
<text x="418.8" y="392.4">0.02 in</text>
<text x="386.7" y="411.6">5.00 in</text>
<text x="431.3" y="411.1">1:8</text>
<text x="516.9" y="411.1">1/1</text>
</g>
<g font-size="3.9">
<text x="371" y="404.5">LD:1.00 in / RD:4.50 in</text>
<text x="420" y="403.6">L:Inswing / R:Outswing</text>
<text x="468.4" y="403.6">L:left-hand hinging / R:right-hand hinging</text>
</g>
<g font-size="3.5">
<text x="495.1" y="142.4">Reference</text>
<text x="495.2" y="147.5">- Only machine if displayed.</text>
<text x="428.7" y="302.1">Only machine if displayed.</text>
<text x="428.7" y="307.2">measured from the bottom edge of the stile panel</text>
<text x="350.8" y="373.6">ORDER NUMBER</text>
<text x="350.8" y="379.9">COMPONENT ID</text>
<text x="350.8" y="386.1">SERIES</text>
<text x="350.8" y="392.2">TOLERANCE</text>
<text x="272.8" y="398.4">Only machine if displayed.</text>
<text x="369.6" y="398.4">CLEARANCE</text>
<text x="430.4" y="397.8">SWING</text>
<text x="494.5" y="397.6">HINGE</text>
<text x="272.8" y="403.5">Solid circles : machine on the front side</text>
<text x="350.8" y="404.5">FLOOR</text>
<text x="272.7" y="408.6">Broken circles: machine on the back side</text>
<text x="350.8" y="410.5">CEILING</text>
<text x="417.5" y="410.9">SCALE</text>
<text x="452.1" y="410.9">WEIGHT</text>
<text x="502.9" y="410.9">SHEET</text>
</g>
</svg>
